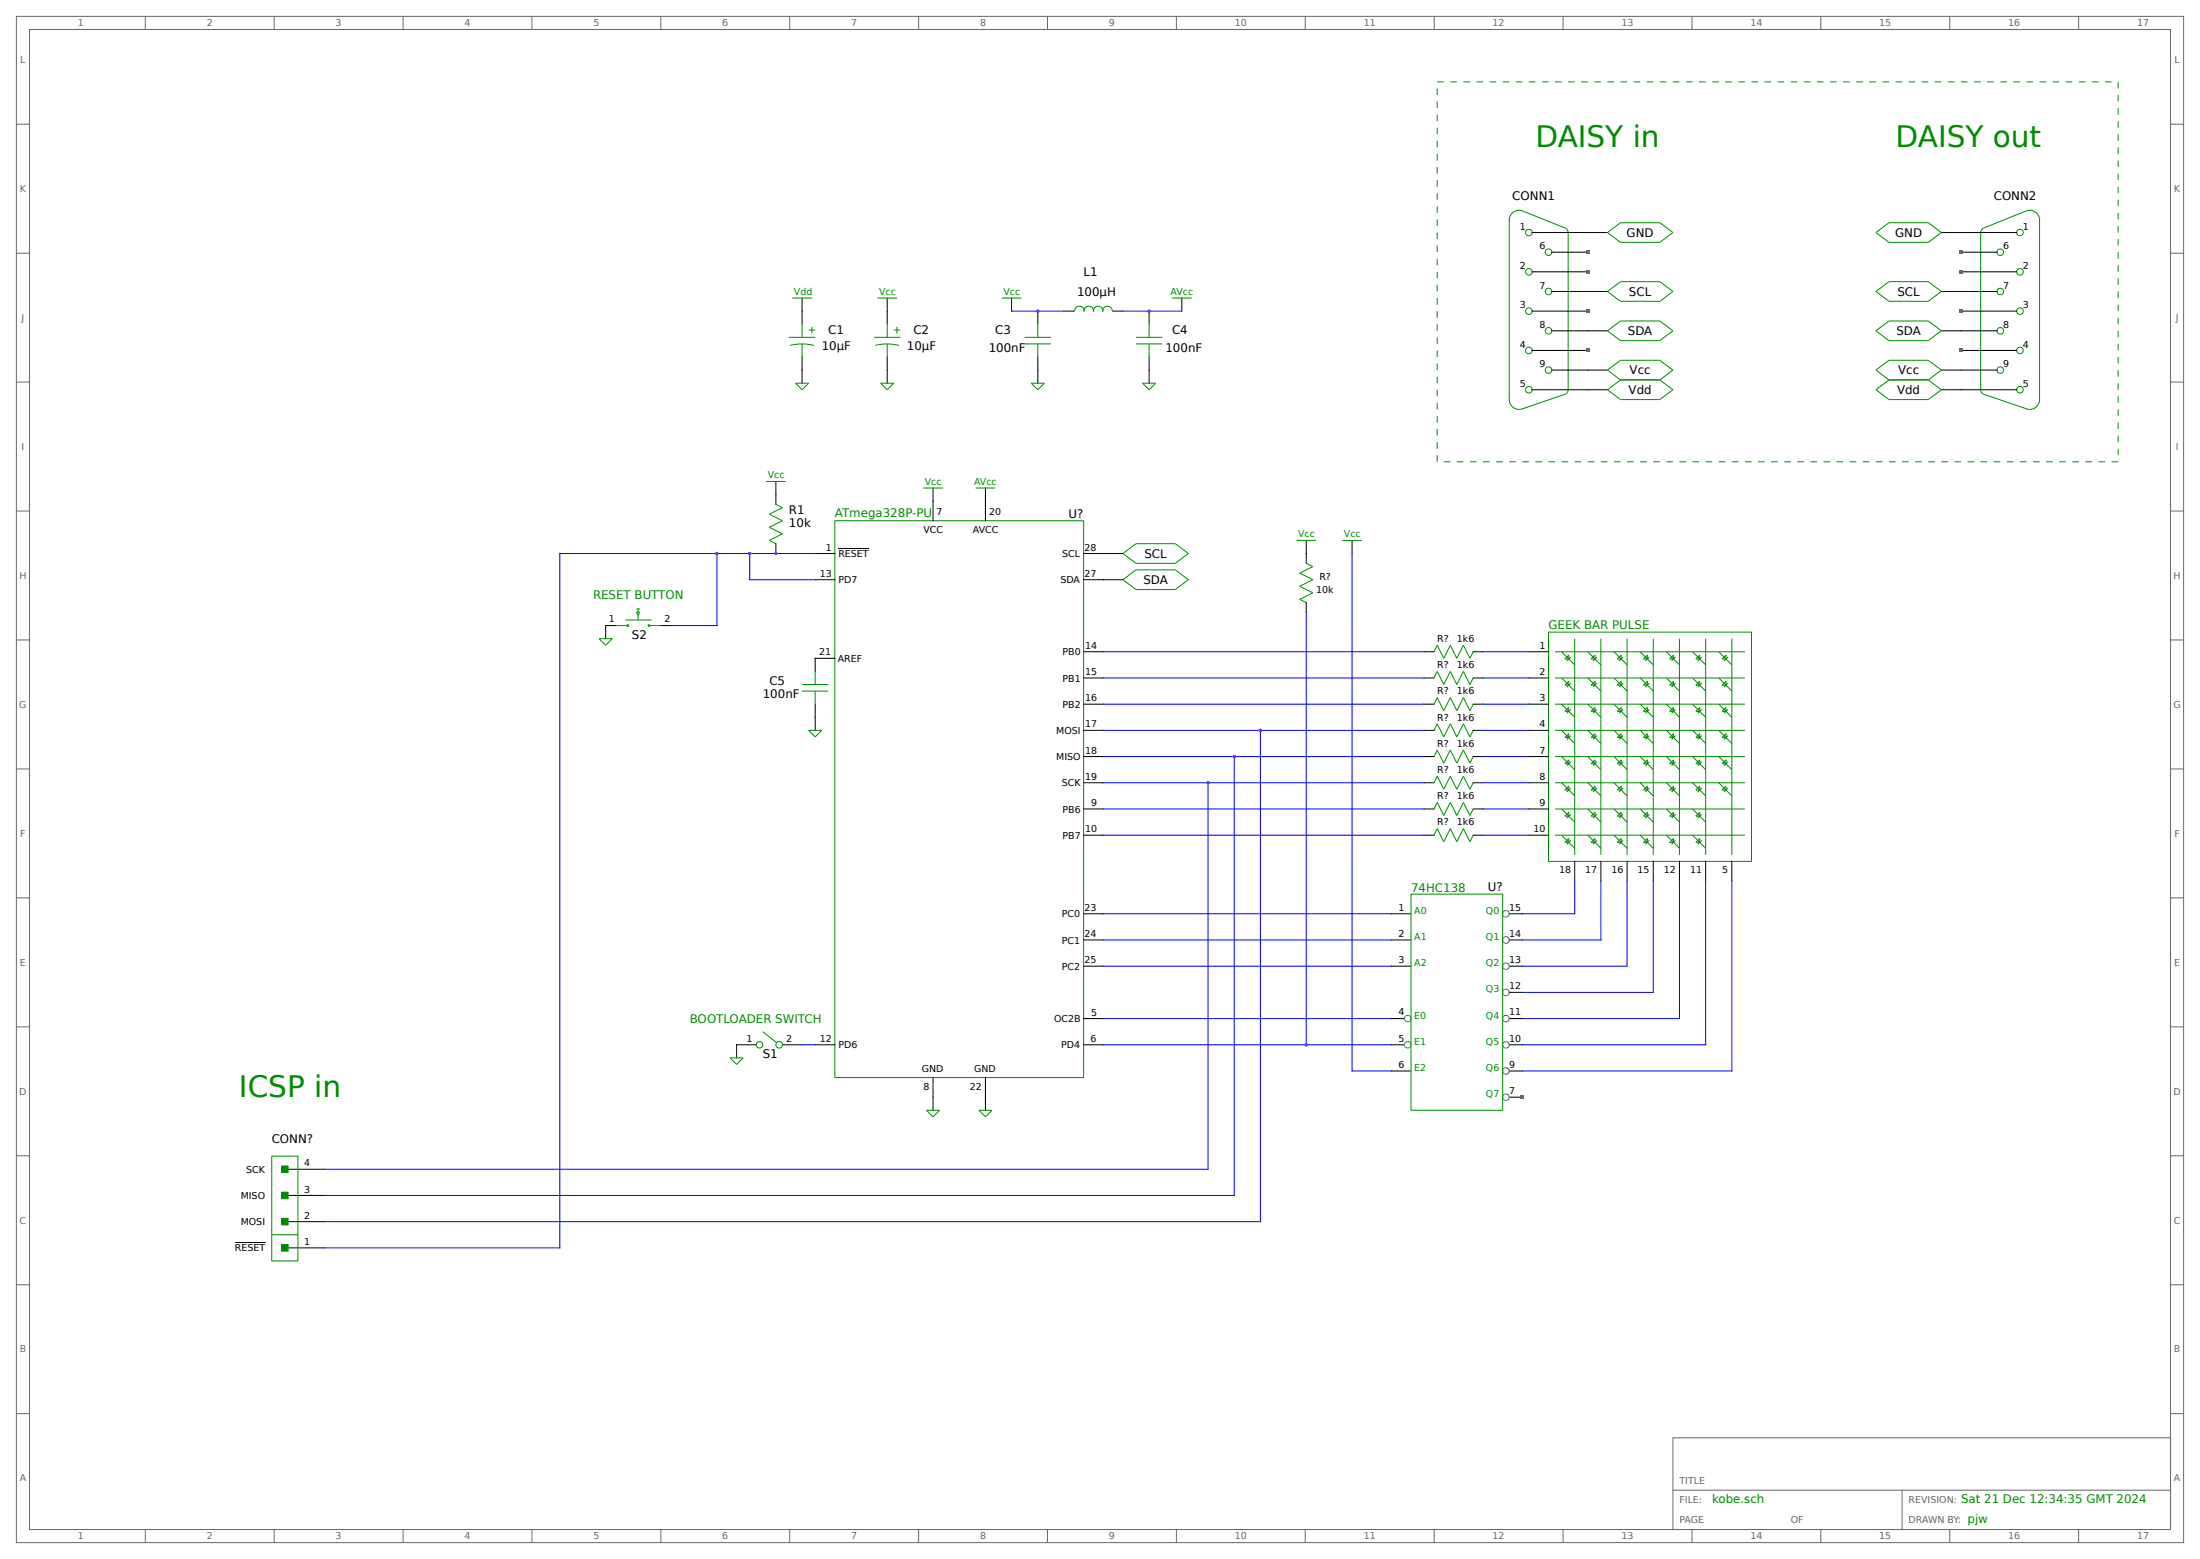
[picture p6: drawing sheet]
<svg xmlns="http://www.w3.org/2000/svg" width="853mm" height="605mm" viewBox="0 0 853 605" stroke-linecap="round" stroke-linejoin="round" font-family="sans-serif">
<g fill="none" stroke="#666" stroke-width=".39">
<path d="M6.3 6.3h840.8v591.9h-840.8zM11.4 11.4h830.6v581.7h-830.6zM56.4 6.3v5.1M106.4 6.3v5.1M156.4 6.3v5.1M206.4 6.3v5.1M256.4 6.3v5.1M306.3 6.3v5.1M356.4 6.3v5.1M406.3 6.3v5.1M456.4 6.3v5.1M506.3 6.3v5.1"/>
<path d="M556.4 6.3v5.1M606.3 6.3v5.1M656.4 6.3v5.1M706.3 6.3v5.1M756.4 6.3v5.1M806.3 6.3v5.1M6.3 48.2h5.1M842 48.2h5.1M6.3 98.2h5.1M842 98.2h5.1M6.3 148.2h5.1M842 148.2h5.1"/>
<path d="M6.3 198.2h5.1M842 198.2h5.1M6.3 248.2h5.1M842 248.2h5.1M6.3 298.2h5.1M842 298.2h5.1M6.3 348.2h5.1M842 348.2h5.1M6.3 398.2h5.1M842 398.2h5.1M6.3 448.2h5.1M842 448.2h5.1"/>
<path d="M6.3 498.2h5.1M842 498.2h5.1M6.3 548.2h5.1M649 557.5h193v35.6h-193zM842 548.2h5.1M649 577.8h193M737.9 577.8v15.3M56.4 593.1v5.1M106.4 593.1v5.1M156.4 593.1v5.1M206.4 593.1v5.1M256.4 593.1v5.1"/>
<path d="M306.3 593.1v5.1M356.4 593.1v5.1M406.3 593.1v5.1M456.4 593.1v5.1M506.3 593.1v5.1M556.4 593.1v5.1M606.3 593.1v5.1M656.4 593.1v5.1M706.3 593.1v5.1M756.4 593.1v5.1M806.3 593.1v5.1"/>
</g>
<g fill="none" stroke="#008b00" stroke-width=".39">
<path d="M585.5 85v70.3M590.5 81.8l16.9 6.7 .9 1.3v61.3l-.3 1.1-.6 .6M590.6 81.8a3.8 3.8 0 0 0-5.1 3.5M623.6 90.2l5-3.8h15.3l5.1 3.8-5.1 3.8h-15.3zM727.7 90.2l5.1-3.8h15.2l5.1 3.8-5.1 3.8h-15.2zM791.2 85.3a3.8 3.8 0 0 0-5.1-3.5l-16.8 6.7-.9 1.3-.1 61.3 .4 1.1 .6 .6M791.2 85v70.3M307.3 115.6h7.7M340.4 115.6h7.6M388.6 115.6h7.6M454.7 115.6h7.6M623.6 113l5-3.8h15.3l5.1 3.8-5.1 3.8h-15.3z"/>
<path d="M727.7 113l5.1-3.8h15.2l5.1 3.8-5.1 3.8h-15.2zM306.1 130.8h10.1M306.5 134a17.8 17.8 0 0 1 9.3 0M311.1 125.7v5.1M311.1 133.3v5.1M313.7 128h2.5M314.9 126.7v2.6M339.1 130.8h10.1M339.6 134a17.8 17.8 0 0 1 9.2 0M344.2 125.7v5.1M344.2 133.3v5.1M346.7 128h2.5"/>
<path d="M348 126.7v2.6M397.5 130.8h10.2M397.5 133.3h10.2M402.6 125.7v5.1M402.6 133.3v5.1M416.6 120.6h.3a1.84 1.84 0 0 1 1.8-1.9 1.84 1.84 0 0 1 1.8 2 1.81 1.81 0 0 1 1.8-2 1.81 1.81 0 0 1 1.8 2 1.81 1.81 0 0 1 1.8-2 1.81 1.81 0 0 1 1.8 2 1.88 1.88 0 0 1 1.9-2 1.88 1.88 0 0 1 1.9 1.9h.3M440.7 130.8h10.1M440.7 133.3h10.1M445.8 125.7v5.1M445.8 133.3v5.1M623.6 128.3l5-3.8h15.3l5.1 3.8-5.1 3.8h-15.3zM727.7 128.3l5.1-3.8h15.2l5.1 3.8-5.1 3.8h-15.2z"/>
<path d="M308.6 148.6h5.1l-2.6 2.5zM341.6 148.6h5.1l-2.5 2.5zM400 148.6h5.1l-2.5 2.5zM443.2 148.6h5.1l-2.5 2.5zM585.5 154.9a3.8 3.8 0 0 0 5.1 3.6M607.4 152.8l-16.9 5.7M628.6 147.3h15.3M628.6 147.3l-5-3.8 5-3.8h15.3l5.1 3.8-5.1 3.8M628.6 147.3l-5 3.8 5 3.8h15.3l5.1-3.8-5.1-3.8M732.8 147.3l-5.1-3.8 5.1-3.8h15.2l5.1 3.8-5.1 3.8M732.8 147.3h15.2M732.8 147.3l-5.1 3.8 5.1 3.8h15.2l5.1-3.8-5.1-3.8"/>
<path d="M769.3 152.8l16.8 5.7a3.8 3.8 0 0 0 5.1-3.6M297.2 186.7h7.6M301 195.6l2.5 1.2-5.1 2.6 5.1 2.5-5.1 2.6 5.1 2.5-5.1 2.5 2.6 1.3M358.1 189.2h7.7M378.5 189.2h7.6M323.8 201.9h96.6v215.9h-96.6zM435.6 214.6l5.1-3.8h15.2l5.1 3.8-5.1 3.8h-15.2zM502.9 209.5h7.6M506.7 218.4l2.6 1.3M509.3 219.7l-5.1 2.5 5.1 2.6-5.1 2.5 5.1 2.6-5.1 2.5 2.5 1.3M520.7 209.5h7.6M246.9 236.1h1.3"/>
<path d="M246.9 237.4h1.3l-.7 1.2zM247.5 236.1v1.3M247.5 238.6v1.8M435.6 224.8l5.1-3.8h15.2l5.1 3.8-5.1 3.8h-15.2zM232.4 247.6h5.1l-2.6 2.6zM238.8 242.6h4.4M242.6 240.4h10.1M243.3 242.3h.5v.5h-.5zM251.5 242.3h.5v.5h-.5zM252.1 242.6h4.4M556.3 252.7l1.2-2.5 2.6 5.1 2.5-5.1 2.5 5.1 2.6-5.1 2.5 5.1 1.3-2.6M600.7 245.1h78.7v88.9h-78.7z"/>
<path d="M603.2 252.7h73.7M605.8 252.7l5.1 5.1M608.6 254v1.5h-1.5zM609.3 254.8l-1.5 1.5M610.9 247.6v83.9M615.9 252.7l5.1 5.1M618.7 254v1.5h-1.5zM619.5 254.8l-1.5 1.5M621 247.6v83.9M626.1 252.7l5.1 5.1M627.4 255.5l1.5-1.5v1.5zM629.7 254.8l-1.6 1.5"/>
<path d="M631.2 247.6v83.9M636.3 252.7l5 5.1M637.5 255.5l1.6-1.5v1.5zM639.8 254.8l-1.5 1.5M641.3 247.6v83.9M646.4 252.7l5.1 5.1M649.2 254v1.5h-1.5zM650 254.8l-1.5 1.5M651.5 247.6v83.9M656.6 252.7l5.1 5.1M659.4 254v1.5h-1.5zM660.1 254.8l-1.5 1.5"/>
<path d="M661.7 247.6v83.9M666.7 252.7l5.1 5.1M669.5 254v1.5h-1.5zM670.3 254.8l-1.5 1.5M671.8 247.6v83.9M311.1 265.4h10.2M311.1 268h10.2M316.2 260.3v5.1M316.2 268v5M556.3 262.9l1.2-2.6 2.6 5.1 2.5-5.1 2.5 5.1 2.6-5.1 2.5 5.1 1.3-2.5M556.3 273l1.2-2.5 2.6 5.1 2.5-5.1 2.5 5.1 2.6-5.1 2.5 5.1 1.3-2.6M603.2 262.9h73.7"/>
<path d="M603.2 273h73.7M605.8 262.9l5.1 5.1M605.8 273l5.1 5.1M608.6 264.2v1.5h-1.5zM608.6 274.3v1.5h-1.5zM609.3 264.9l-1.5 1.5M609.3 275.1l-1.5 1.5M615.9 262.9l5.1 5.1M615.9 273l5.1 5.1M618.7 264.2v1.5h-1.5zM618.7 274.3v1.5h-1.5zM619.5 264.9l-1.5 1.5"/>
<path d="M619.5 275.1l-1.5 1.5M626.1 273l5.1 5.1M626.1 262.9l5.1 5.1M627.4 265.7l1.5-1.5v1.5zM627.4 275.8l1.5-1.5v1.5zM629.7 264.9l-1.6 1.5M629.7 275.1l-1.6 1.5M636.3 273l5 5.1M636.3 262.9l5 5.1M637.5 265.7l1.6-1.5v1.5zM637.5 275.8l1.6-1.5v1.5zM639.8 264.9l-1.5 1.5"/>
<path d="M639.8 275.1l-1.5 1.5M646.4 273l5.1 5.1M646.4 262.9l5.1 5.1M649.2 264.2v1.5h-1.5zM649.2 274.3v1.5h-1.5zM650 264.9l-1.5 1.5M650 275.1l-1.5 1.5M656.6 273l5.1 5.1M656.6 262.9l5.1 5.1M659.4 264.2v1.5h-1.5zM659.4 274.3v1.5h-1.5zM660.1 264.9l-1.5 1.5"/>
<path d="M660.1 275.1l-1.5 1.5M666.7 273l5.1 5.1M666.7 262.9l5.1 5.1M669.5 264.2v1.5h-1.5zM669.5 274.3v1.5h-1.5zM670.3 264.9l-1.5 1.5M670.3 275.1l-1.5 1.5M313.7 283.2h5.1l-2.6 2.6zM556.3 283.2l1.2-2.5 2.6 5.1 2.5-5.1 2.5 5.1 2.6-5.1 2.5 5.1 1.3-2.6M556.3 293.4l1.2-2.6 2.6 5.1 2.5-5.1 2.5 5.1 2.6-5.1 2.5 5.1 1.3-2.5M603.2 283.2h73.7M603.2 293.4h73.7"/>
<path d="M605.8 283.2l5.1 5.1M605.8 293.4l5.1 5M608.6 284.5v1.5h-1.5zM608.6 294.6v1.6h-1.5zM609.3 285.2l-1.5 1.6M609.3 295.4l-1.5 1.5M615.9 283.2l5.1 5.1M615.9 293.4l5.1 5M618.7 284.5v1.5h-1.5zM618.7 294.6v1.6h-1.5zM619.5 285.2l-1.5 1.6M619.5 295.4l-1.5 1.5"/>
<path d="M626.1 283.2l5.1 5.1M626.1 293.4l5.1 5M627.4 286l1.5-1.5v1.5zM628.9 294.6v1.6h-1.5zM629.7 285.2l-1.6 1.6M629.7 295.4l-1.6 1.5M636.3 283.2l5 5.1M636.3 293.4l5 5M637.5 286l1.6-1.5v1.5zM639.1 294.6v1.6h-1.6zM639.8 285.2l-1.5 1.6M639.8 295.4l-1.5 1.5"/>
<path d="M646.4 293.4l5.1 5M646.4 283.2l5.1 5.1M649.2 284.5v1.5h-1.5zM649.2 294.6v1.6h-1.5zM650 285.2l-1.5 1.6M650 295.4l-1.5 1.5M656.6 293.4l5.1 5M656.6 283.2l5.1 5.1M659.4 284.5v1.5h-1.5zM659.4 294.6v1.6h-1.5zM660.1 285.2l-1.5 1.6M660.1 295.4l-1.5 1.5"/>
<path d="M666.7 293.4l5.1 5M666.7 283.2l5.1 5.1M669.5 284.5v1.5h-1.5zM669.5 294.6v1.6h-1.5zM670.3 285.2l-1.5 1.6M670.3 295.4l-1.5 1.5M556.3 303.5l1.2-2.5 2.6 5.1 2.5-5.1 2.5 5.1 2.6-5.1 2.5 5.1 1.3-2.6M556.3 313.7l1.2-2.6 2.6 5.1 2.5-5.1 2.5 5.1 2.6-5.1 2.5 5.1 1.3-2.5M603.2 303.5h73.7M603.2 313.7h73.7M605.8 303.5l5.1 5.1M605.8 313.7l5.1 5.1"/>
<path d="M608.6 304.8v1.5h-1.5zM608.6 315v1.5h-1.5zM609.3 305.6l-1.5 1.5M609.3 315.7l-1.5 1.5M615.9 313.7l5.1 5.1M615.9 303.5l5.1 5.1M618.7 304.8v1.5h-1.5zM618.7 315v1.5h-1.5zM619.5 305.6l-1.5 1.5M619.5 315.7l-1.5 1.5M626.1 313.7l5.1 5.1M626.1 303.5l5.1 5.1"/>
<path d="M627.4 306.3l1.5-1.5v1.5zM627.4 316.5l1.5-1.5v1.5zM629.7 305.6l-1.6 1.5M629.7 315.7l-1.6 1.5M636.3 313.7l5 5.1M636.3 303.5l5 5.1M637.5 306.3l1.6-1.5v1.5zM637.5 316.5l1.6-1.5v1.5zM639.8 305.6l-1.5 1.5M639.8 315.7l-1.5 1.5M646.4 313.7l5.1 5.1M646.4 303.5l5.1 5.1"/>
<path d="M649.2 304.8v1.5h-1.5zM649.2 315v1.5h-1.5zM650 305.6l-1.5 1.5M650 315.7l-1.5 1.5M656.6 313.7l5.1 5.1M656.6 303.5l5.1 5.1M659.4 304.8v1.5h-1.5zM659.4 315v1.5h-1.5zM660.1 305.6l-1.5 1.5M660.1 315.7l-1.5 1.5M666.7 303.5l5.1 5.1M669.5 304.8v1.5h-1.5z"/>
<path d="M670.3 305.6l-1.5 1.5M556.3 323.8l1.2-2.5 2.6 5.1 2.5-5.1 2.5 5.1 2.6-5.1 2.5 5.1 1.3-2.6M603.2 323.8h73.7M605.8 323.8l5.1 5.1M608.6 325.1v1.5h-1.5zM609.3 325.9l-1.5 1.5M615.9 323.8l5.1 5.1M618.7 325.1v1.5h-1.5zM619.5 325.9l-1.5 1.5M626.1 323.8l5.1 5.1M627.4 326.6l1.5-1.5v1.5zM629.7 325.9l-1.6 1.5"/>
<path d="M636.3 323.8l5 5.1M637.5 326.6l1.6-1.5v1.5zM639.8 325.9l-1.5 1.5M646.4 323.8l5.1 5.1M649.2 325.1v1.5h-1.5zM650 325.9l-1.5 1.5M656.6 323.8l5.1 5.1M659.4 325.1v1.5h-1.5zM660.1 325.9l-1.5 1.5M547.4 346.7h35.5v83.8h-35.5zM283.2 410.2h5.1l-2.5 2.5zM295.9 400l5.4 4.3"/>
<path d="M359.4 430.5h5.1l-2.6 2.6zM379.7 430.5h5.1l-2.5 2.6zM105.4 448.3h10.2v40.6h-10.2zM105.4 478.8h10.2"/>
<circle cx="593.1" cy="90.2" r="1.28"/>
<circle cx="600.7" cy="97.8" r="1.28"/>
<circle cx="776" cy="97.8" r="1.28"/>
<circle cx="783.6" cy="90.2" r="1.28"/>
<circle cx="593.1" cy="105.4" r="1.28"/>
<circle cx="600.7" cy="113" r="1.28"/>
<circle cx="776" cy="113" r="1.28"/>
<circle cx="783.6" cy="105.4" r="1.28"/>
<circle cx="593.1" cy="120.7" r="1.28"/>
<circle cx="593.1" cy="135.9" r="1.28"/>
<circle cx="600.7" cy="128.3" r="1.28"/>
<circle cx="776" cy="128.3" r="1.28"/>
<circle cx="783.6" cy="135.9" r="1.28"/>
<circle cx="783.6" cy="120.7" r="1.28"/>
<circle cx="593.1" cy="151.1" r="1.28"/>
<circle cx="600.7" cy="143.5" r="1.28"/>
<circle cx="776" cy="143.5" r="1.28"/>
<circle cx="783.6" cy="151.1" r="1.28"/>
<circle cx="294.6" cy="405.1" r="1.28"/>
<circle cx="302.2" cy="405.1" r="1.28"/>
</g>
<g fill="none" stroke="#000" stroke-width=".39">
<path d="M594.4 90.2h29.2M602 97.8h13.9M753.1 90.2h29.2M760.7 97.8h14M311.1 115.6v10.1M344.2 115.6v10.1M392.4 115.6v5M458.5 115.6v5M594.4 105.4h21.5M602 113h21.6M753.1 113h21.6M760.7 105.4h21.6"/>
<path d="M311.1 138.4v10.2M344.2 138.4v10.2M402.6 120.6v5.1M402.6 138.4v10.2M412.7 120.6h3.9M431.8 120.6h3.8M445.8 120.6v5.1M445.8 138.4v10.2M594.4 135.9h21.5M594.4 120.6h21.5M602 128.3h21.6M753.1 128.3h21.6"/>
<path d="M760.7 135.9h21.6M760.7 120.6h21.6M594.4 151.1h29.2M602 143.5h21.6M753.1 151.1h29.2M753.1 143.5h21.6M301 186.7v8.9M361.9 189.2v12.7M382.3 189.2v12.7M301 210.8v3.8M316.2 214.6h7.6M325.2 212.7h11.8"/>
<path d="M420.4 214.6h15.2M506.7 209.5v9M524.5 209.5v5.1M316.2 224.8h7.6M420.4 224.8h15.2M506.7 233.7v3.8M238.8 242.6h-3.9v5M256.5 242.6h3.8M323.8 255.3h-7.6v5M420.4 252.7h7.6M552.4 252.7h3.9M571.5 252.7h3.8"/>
<path d="M593.1 252.7h7.6M316.2 273v10.2M420.4 262.9h7.6M420.4 273h7.6M552.4 262.9h3.9M552.4 273h3.9M571.5 262.9h3.8M571.5 273h3.8M593.1 262.9h7.6M593.1 273h7.6M420.4 283.2h7.6M420.4 293.4h7.6"/>
<path d="M552.4 283.2h3.9M552.4 293.4h3.9M571.5 283.2h3.8M571.5 293.4h3.8M593.1 283.2h7.6M593.1 293.4h7.6M420.4 303.5h7.6M420.4 313.7h7.6M552.4 303.5h3.9M552.4 313.7h3.9M571.5 303.5h3.8M571.5 313.7h3.8"/>
<path d="M593.1 303.5h7.6M593.1 313.7h7.6M420.4 323.8h7.6M552.4 323.8h3.9M571.5 323.8h3.8M593.1 323.8h7.6M610.9 334v7.6M621 334v7.6M631.2 334v7.6M641.3 334v7.6M651.5 334v7.6M661.7 334v7.6"/>
<path d="M671.8 334v7.6M420.4 354.3h7.6M539.8 354.3h7.6M585.5 354.3h5M420.4 364.5h7.6M420.4 374.6h7.6M539.8 364.5h7.6M539.8 374.6h7.6M585.5 364.5h5M585.5 374.6h5M420.4 395h7.6M539.8 395h5"/>
<path d="M585.5 395h5M585.5 384.8h5M293.4 405.1h-7.6v5.1M303.5 405.1h7.6M316.2 405.1h7.6M361.9 417.8v12.7M382.3 417.8v12.7M420.4 405.1h7.6M539.8 405.1h5M539.8 415.3h7.6M585.5 405.1h5M585.5 415.3h5"/>
<path d="M585.5 425.4h5M110.5 453.4h15.2M110.5 473.7h15.2M110.5 463.5h15.2M91.1 481.8h11.8M110.5 483.9h15.2"/>
</g>
<g fill="none" stroke="#00f" stroke-width=".39">
<path d="M392.4 120.6h20.3M435.6 120.6h22.9M278.1 214.6v28h-17.8M290.8 214.6v10.2h25.4M316.2 214.6h-99v269.3h-91.5M524.5 214.6v200.7h15.3M506.7 237.5v167.6M428 252.7h124.4M575.3 252.7h17.8M428 273h124.4M428 262.9h124.4M575.3 273h17.8"/>
<path d="M575.3 262.9h17.8M428 293.4h124.4M428 283.2h124.4M478.8 293.4v170.1h-353.1M488.9 283.2v190.5h-363.2M575.3 293.4h17.8M575.3 283.2h17.8M428 313.7h124.4M428 303.5h124.4M468.6 303.5v149.9h-342.9M575.3 313.7h17.8M575.3 303.5h17.8"/>
<path d="M428 323.8h124.4M575.3 323.8h17.8M428 354.3h111.8M610.9 341.6v12.7h-20.4M621 341.6v22.9h-30.5M631.2 341.6v33h-40.7M641.3 341.6v43.2h-50.8M651.5 341.6v53.4h-61M661.7 341.6v63.5h-71.2M671.8 341.6v73.7h-81.3M428 374.6h111.8M428 364.5h111.8"/>
<path d="M428 395h111.8M311.1 405.1h5.1M428 405.1h111.8"/>
</g>
<g fill="#008b00" stroke="#008b00" stroke-width=".39">
<path d="M109.2 452.1h2.6v2.6h-2.6z"/>
<path d="M109.2 462.3h2.6v2.5h-2.6z"/>
<path d="M109.2 472.4h2.6v2.6h-2.6z"/>
<path d="M109.2 482.6h2.6v2.5h-2.6z"/>
</g>
<g fill="none" stroke="#008b8b" stroke-width=".39">
<circle cx="584.2" cy="354.3" r="1.28"/>
<circle cx="584.2" cy="374.7" r="1.28"/>
<circle cx="584.2" cy="364.5" r="1.28"/>
<circle cx="546.1" cy="395" r="1.28"/>
<circle cx="584.2" cy="384.8" r="1.28"/>
<circle cx="584.2" cy="395" r="1.28"/>
<circle cx="546.1" cy="405.1" r="1.28"/>
<circle cx="584.2" cy="415.3" r="1.28"/>
<circle cx="584.2" cy="405.1" r="1.28"/>
<circle cx="584.2" cy="425.5" r="1.28"/>
</g>
<path d="M557.5 31.7h264.2v147.4h-264.2z" fill="none" stroke="#008b00" stroke-width=".39" stroke-dasharray="2.5 2.5" stroke-linecap="butt"/>
<g fill="#a020f0">
<circle cx="301" cy="214.6" r=".64"/>
<circle cx="290.8" cy="214.6" r=".64"/>
<circle cx="278.1" cy="214.6" r=".64"/>
<circle cx="468.6" cy="303.5" r=".64"/>
<circle cx="478.8" cy="293.4" r=".64"/>
<circle cx="488.9" cy="283.2" r=".64"/>
<circle cx="506.7" cy="405.1" r=".64"/>
</g>
<path d="M589.8 424.7h1.5v1.5h-1.5z" fill="#f00"/>
<circle cx="506.7" cy="405.1" r=".64" fill="#a020f0"/>
<g fill="#f00">
<path d="M760 135.1h1.5v1.6h-1.5z"/>
<path d="M760 119.9h1.5v1.5h-1.5z"/>
<path d="M760 104.6h1.5v1.6h-1.5z"/>
<path d="M760 97h1.5v1.6h-1.5z"/>
<path d="M615.2 135.1h1.5v1.6h-1.5z"/>
<path d="M615.2 119.9h1.5v1.5h-1.5z"/>
<path d="M615.2 104.6h1.5v1.6h-1.5z"/>
<path d="M615.2 97h1.5v1.6h-1.5z"/>
</g>
<g fill="#a020f0">
<circle cx="402.6" cy="120.7" r=".64"/>
<circle cx="445.8" cy="120.6" r=".64"/>
</g>
<g font-size="11.5" fill="#008b00">
<text x="595.6" y="57.1">DAISY in</text>
<text x="735.3" y="57.1">DAISY out</text>
<text x="92.7" y="425.4">ICSP in</text>
</g>
<g font-size="4.6">
<text x="586.7" y="77.5">CONN1</text>
<text x="773.4" y="77.5">CONN2</text>
<text x="631" y="91.8">GND</text>
<text x="735.2" y="91.8">GND</text>
<text x="420.4" y="106.9">L1</text>
<text x="417.8" y="114.7">100µH</text>
<text x="631.9" y="114.6">SCL</text>
<text x="736.1" y="114.6">SCL</text>
<text x="321.3" y="129.5">C1</text>
<text x="354.3" y="129.5">C2</text>
<text x="386.1" y="129.5">C3</text>
<text x="454.7" y="129.5">C4</text>
<text x="631.5" y="129.9">SDA</text>
<text x="735.7" y="129.9">SDA</text>
<text x="318.8" y="135.9">10µF</text>
<text x="351.8" y="135.9">10µF</text>
<text x="383.5" y="136.3">100nF</text>
<text x="452.1" y="136.3">100nF</text>
<text x="632.2" y="145.1">Vcc</text>
<text x="736.3" y="145.1">Vcc</text>
<text x="631.8" y="152.7">Vdd</text>
<text x="735.9" y="152.7">Vdd</text>
<text x="306.1" y="199.4">R1</text>
<text x="414.5" y="200.8">U?</text>
<text x="306.1" y="204.5">10k</text>
<text x="444" y="216.2">SCL</text>
<text x="443.6" y="226.4">SDA</text>
<text x="245.1" y="247.6">S2</text>
<text x="298.4" y="265.4">C5</text>
<text x="295.9" y="270.5">100nF</text>
<text x="577.1" y="345.4">U?</text>
<text x="295.9" y="410.2">S1</text>
<text x="105.4" y="443.2">CONN?</text>
</g>
<g font-size="4.6" fill="#008b00">
<text x="323.8" y="200.7">ATmega328P-PU</text>
<text x="230" y="232.4">RESET BUTTON</text>
<text x="600.7" y="243.8">GEEK BAR PULSE</text>
<text x="547.4" y="345.7">74HC138</text>
<text x="267.6" y="396.7">BOOTLOADER SWITCH</text>
<text x="664.2" y="582.9">kobe.sch</text>
<text x="760.7" y="582.9">Sat 21 Dec 12:34:35 GMT 2024</text>
<text x="763.3" y="590.5">pjw</text>
</g>
<g font-size="3.7" fill="#666">
<text x="30.2" y="10.2">1</text>
<text x="80.2" y="10.2">2</text>
<text x="130.2" y="10.2">3</text>
<text x="180.2" y="10.2">4</text>
<text x="230.2" y="10.2">5</text>
<text x="280.2" y="10.2">6</text>
<text x="330.2" y="10.2">7</text>
<text x="380.2" y="10.2">8</text>
<text x="430.2" y="10.2">9</text>
<text x="479" y="10.2">10</text>
<text x="529" y="10.2">11</text>
<text x="579" y="10.2">12</text>
<text x="629" y="10.2">13</text>
<text x="679" y="10.2">14</text>
<text x="729" y="10.2">15</text>
<text x="779" y="10.2">16</text>
<text x="829" y="10.2">17</text>
<text x="7.9" y="24.4">L</text>
<text x="843.5" y="24.4">L</text>
<text x="7.7" y="74.4">K</text>
<text x="843.3" y="74.4">K</text>
<text x="8.3" y="124.4">J</text>
<text x="844" y="124.4">J</text>
<text x="8.3" y="174.4">I</text>
<text x="844" y="174.4">I</text>
<text x="7.5" y="224.4">H</text>
<text x="843.2" y="224.4">H</text>
<text x="7.5" y="274.4">G</text>
<text x="843.1" y="274.4">G</text>
<text x="7.8" y="324.4">F</text>
<text x="843.5" y="324.4">F</text>
<text x="7.7" y="374.4">E</text>
<text x="843.4" y="374.4">E</text>
<text x="7.5" y="424.4">D</text>
<text x="843.1" y="424.4">D</text>
<text x="7.6" y="474.4">C</text>
<text x="843.3" y="474.4">C</text>
<text x="7.6" y="524.4">B</text>
<text x="843.3" y="524.4">B</text>
<text x="7.6" y="574.4">A</text>
<text x="651.5" y="575.3">TITLE</text>
<text x="843.3" y="574.4">A</text>
<text x="651.5" y="582.9">FILE:</text>
<text x="740.4" y="582.9">REVISION:</text>
<text x="651.5" y="590.5">PAGE</text>
<text x="694.7" y="590.5">OF</text>
<text x="740.4" y="590.5">DRAWN BY:</text>
<text x="30.2" y="596.9">1</text>
<text x="80.2" y="596.9">2</text>
<text x="130.2" y="596.9">3</text>
<text x="180.2" y="596.9">4</text>
<text x="230.2" y="596.9">5</text>
<text x="280.2" y="596.9">6</text>
<text x="330.2" y="596.9">7</text>
<text x="380.2" y="596.9">8</text>
<text x="430.2" y="596.9">9</text>
<text x="479" y="596.9">10</text>
<text x="529" y="596.9">11</text>
<text x="579" y="596.9">12</text>
<text x="629" y="596.9">13</text>
<text x="679" y="596.9">14</text>
<text x="729" y="596.9">15</text>
<text x="779" y="596.9">16</text>
<text x="829" y="596.9">17</text>
</g>
<g font-size="3.7">
<text x="589.6" y="89">1</text>
<text x="784.7" y="89">1</text>
<text x="597.2" y="96.6">6</text>
<text x="777.1" y="96.6">6</text>
<text x="589.6" y="104.3">2</text>
<text x="784.7" y="104.3">2</text>
<text x="597.2" y="111.9">7</text>
<text x="777.1" y="111.9">7</text>
<text x="589.6" y="119.5">3</text>
<text x="784.7" y="119.5">3</text>
<text x="597.2" y="127.1">8</text>
<text x="777.1" y="127.1">8</text>
<text x="589.6" y="134.7">4</text>
<text x="784.7" y="134.7">4</text>
<text x="597.2" y="142.4">9</text>
<text x="777.1" y="142.4">9</text>
<text x="589.6" y="150">5</text>
<text x="784.7" y="150">5</text>
<text x="363.3" y="199.8">7</text>
<text x="383.7" y="199.8">20</text>
<text x="358.3" y="206.6">VCC</text>
<text x="377.4" y="206.6">AVCC</text>
<text x="320.4" y="213.5">1</text>
<text x="420.6" y="213.5">28</text>
<text x="325.2" y="216">RESET</text>
<text x="412" y="216">SCL</text>
<text x="318" y="223.6">13</text>
<text x="325.2" y="226.2">PD7</text>
<text x="411.4" y="226.2">SDA</text>
<text x="420.6" y="223.6">27</text>
<text x="511.8" y="224.8">R?</text>
<text x="510.5" y="229.9">10k</text>
<text x="236.2" y="241.3">1</text>
<text x="257.8" y="241.3">2</text>
<text x="420.9" y="251.6">14</text>
<text x="557.5" y="248.9">R?</text>
<text x="565.1" y="248.9">1k6</text>
<text x="597.2" y="251.6">1</text>
<text x="317.8" y="254.1">21</text>
<text x="325" y="256.7">AREF</text>
<text x="412.2" y="254.1">PB0</text>
<text x="420.9" y="261.7">15</text>
<text x="557.5" y="259.1">R?</text>
<text x="565.1" y="259.1">1k6</text>
<text x="597.2" y="261.7">2</text>
<text x="412.2" y="264.3">PB1</text>
<text x="557.5" y="269.2">R?</text>
<text x="565.1" y="269.2">1k6</text>
<text x="412.2" y="274.4">PB2</text>
<text x="420.9" y="271.9">16</text>
<text x="597.2" y="271.9">3</text>
<text x="557.5" y="279.4">R?</text>
<text x="565.1" y="279.4">1k6</text>
<text x="409.7" y="284.6">MOSI</text>
<text x="420.9" y="282.1">17</text>
<text x="597.2" y="282.1">4</text>
<text x="420.9" y="292.2">18</text>
<text x="557.5" y="289.6">R?</text>
<text x="565.1" y="289.6">1k6</text>
<text x="597.2" y="292.2">7</text>
<text x="409.7" y="294.8">MISO</text>
<text x="557.5" y="299.7">R?</text>
<text x="565.1" y="299.7">1k6</text>
<text x="411.9" y="304.9">SCK</text>
<text x="420.9" y="302.4">19</text>
<text x="597.2" y="302.4">8</text>
<text x="557.5" y="309.9">R?</text>
<text x="565.1" y="309.9">1k6</text>
<text x="412.2" y="315.1">PB6</text>
<text x="423.2" y="312.5">9</text>
<text x="597.2" y="312.5">9</text>
<text x="420.9" y="322.7">10</text>
<text x="557.5" y="320">R?</text>
<text x="565.1" y="320">1k6</text>
<text x="594.9" y="322.7">10</text>
<text x="412.2" y="325.2">PB7</text>
<text x="604.8" y="338.7">18</text>
<text x="615" y="338.7">17</text>
<text x="625.1" y="338.7">16</text>
<text x="635.3" y="338.7">15</text>
<text x="645.4" y="338.7">12</text>
<text x="655.6" y="338.7">11</text>
<text x="668.1" y="338.7">5</text>
<text x="420.6" y="353.2">23</text>
<text x="542.5" y="353.1">1</text>
<text x="585.5" y="353.1">15</text>
<text x="411.9" y="355.7">PC0</text>
<text x="411.9" y="365.9">PC1</text>
<text x="420.6" y="363.3">24</text>
<text x="542.5" y="363.2">2</text>
<text x="585.5" y="363.2">14</text>
<text x="411.9" y="376">PC2</text>
<text x="420.6" y="373.5">25</text>
<text x="542.5" y="373.4">3</text>
<text x="585.5" y="373.4">13</text>
<text x="585.5" y="383.5">12</text>
<text x="423.2" y="393.8">5</text>
<text x="542.5" y="393.7">4</text>
<text x="585.5" y="393.7">11</text>
<text x="408.9" y="396.4">OC2B</text>
<text x="289.6" y="403.9">1</text>
<text x="305" y="403.9">2</text>
<text x="318" y="404">12</text>
<text x="325.2" y="406.5">PD6</text>
<text x="411.6" y="406.5">PD4</text>
<text x="423" y="404">6</text>
<text x="542.5" y="403.9">5</text>
<text x="585.5" y="403.9">10</text>
<text x="357.6" y="415.7">GND</text>
<text x="377.9" y="415.7">GND</text>
<text x="542.5" y="414">6</text>
<text x="585.5" y="414">9</text>
<text x="358.2" y="422.5">8</text>
<text x="376.2" y="422.5">22</text>
<text x="585.5" y="424.2">7</text>
<text x="95.6" y="454.7">SCK</text>
<text x="118" y="452.2">4</text>
<text x="93.4" y="464.8">MISO</text>
<text x="118" y="462.4">3</text>
<text x="118" y="472.6">2</text>
<text x="93.4" y="475">MOSI</text>
<text x="91.1" y="485.1">RESET</text>
<text x="118" y="482.7">1</text>
</g>
<g font-size="3.7" fill="#008b00">
<text x="308" y="114.3">Vdd</text>
<text x="341" y="114.3">Vcc</text>
<text x="389.3" y="114.3">Vcc</text>
<text x="454.1" y="114.3">AVcc</text>
<text x="297.8" y="185.4">Vcc</text>
<text x="358.8" y="188">Vcc</text>
<text x="377.9" y="188">AVcc</text>
<text x="503.6" y="208.3">Vcc</text>
<text x="521.3" y="208.3">Vcc</text>
<text x="548.6" y="354.3">A0</text>
<text x="576.4" y="354.3">Q0</text>
<text x="548.6" y="364.5">A1</text>
<text x="576.4" y="364.5">Q1</text>
<text x="548.6" y="374.6">A2</text>
<text x="576.4" y="374.6">Q2</text>
<text x="576.4" y="384.8">Q3</text>
<text x="548.6" y="395">E0</text>
<text x="576.4" y="395">Q4</text>
<text x="548.6" y="405.1">E1</text>
<text x="576.4" y="405.1">Q5</text>
<text x="548.6" y="415.3">E2</text>
<text x="576.4" y="415.3">Q6</text>
<text x="576.4" y="425.4">Q7</text>
</g>
</svg>
